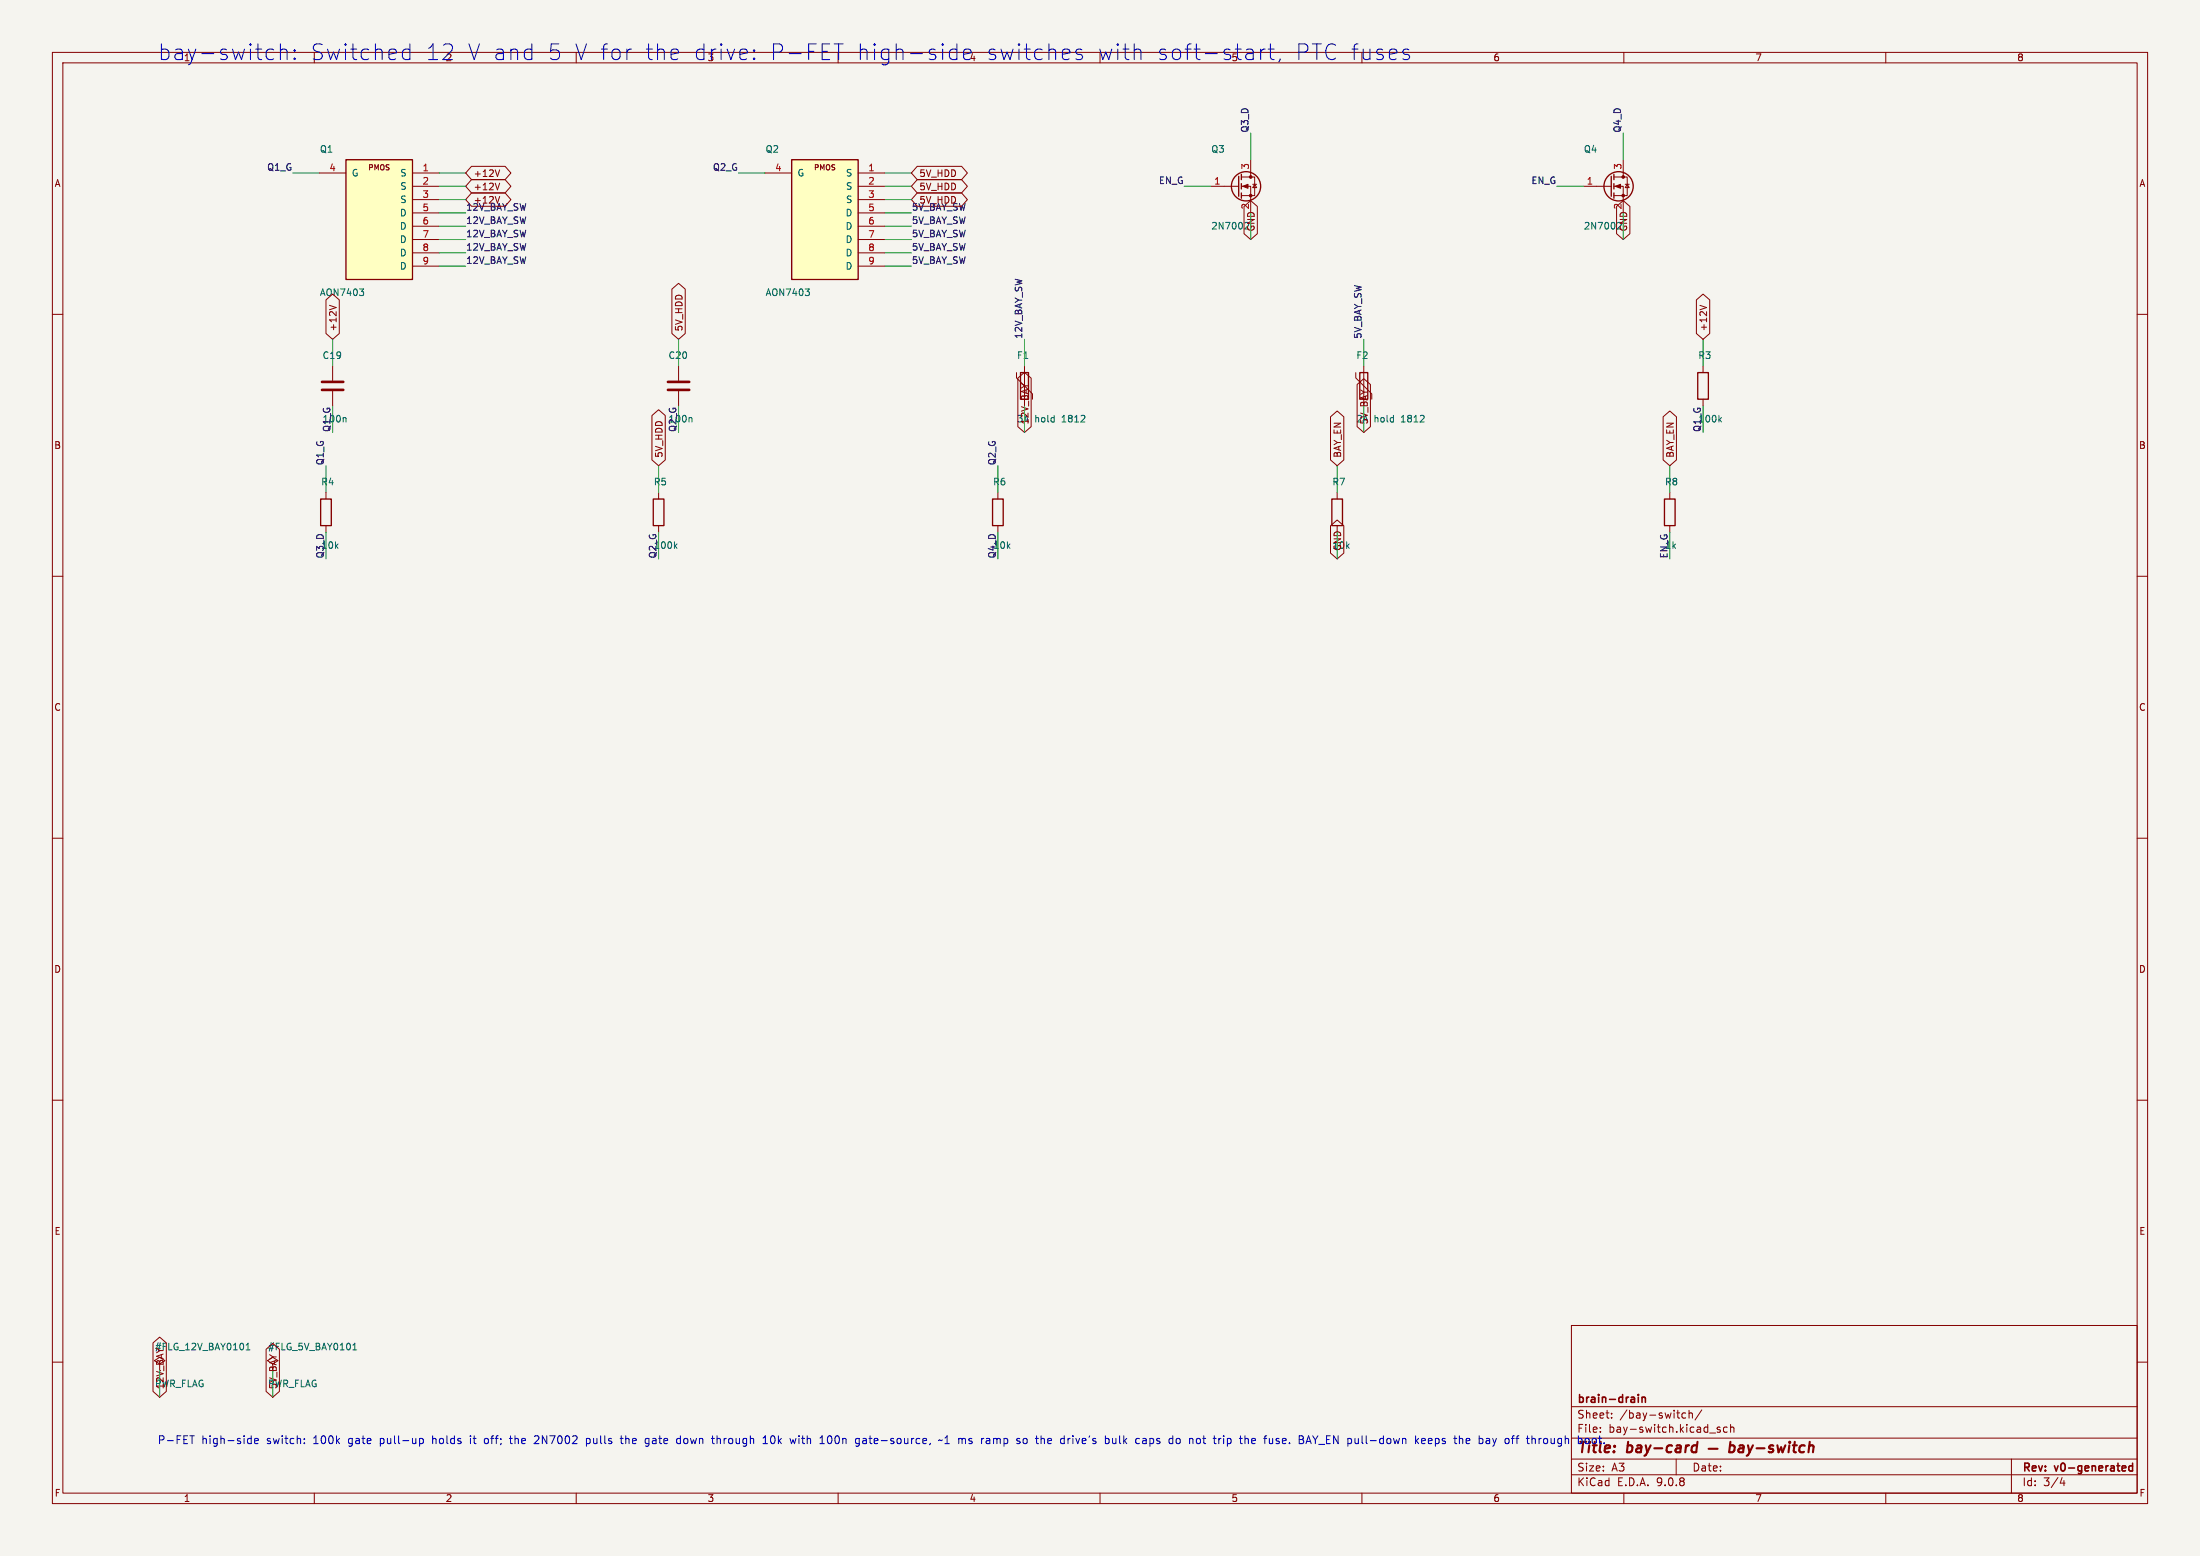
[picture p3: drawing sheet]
<svg xmlns="http://www.w3.org/2000/svg" width="420mm" height="297mm" viewBox="0 0 420 297" stroke-linecap="round" stroke-linejoin="round" font-family="sans-serif">
<path d="M0 0h420v297h-420z" fill="#f5f4ef" stroke="#f5f4ef" stroke-width=".19"/>
<g fill="none" stroke="#840000" stroke-width=".19">
<path d="M10 10h400v277h-400zM12 12h396v273h-396zM160 10v2M310 10v2M360 10v2M10 60h2M63.5 69.9v2.7M63.5 74.7v2.8M129.5 69.9v2.7M129.5 74.7v2.8M258.8 71.1v1l3.1 3.1v1M260.3 69.9v6.3"/>
<path d="M325.1 69.9v1.2M325.1 76.2v1.3M408 60h2M62.2 94v1.3M255.3 94v1.3M318.8 94v1.3M10 110h2M62.2 100.3v1.3M255.3 100.3v1.3M318.8 100.3v1.3M408 110h2M10 160h2"/>
<path d="M408 160h2M10 210h2M408 210h2M300 253h108v32h-108zM10 260h2M30.5 260.3l1-.6-1-.6-1 .6 1 .6v1.3M52.1 260.3l1-.6-1-.6-1 .6 1 .6v1.3M300 278.5h108M300 274.5h108M300 268.5h108M305.5 273.2v.2M305.5 272.5v.1"/>
<path d="M307.7 270.5v.2M307.7 269.8v.1M320 278.5v3M321.8 269.8l-.4-.1-.3 .3 .1 .6h.6M322.4 269.8l.3-.1 .3 .1 .1 .9M322.4 269.2v1.5M324.9 269.1l-1.3 1.9M326.4 273.5h1.1M328.4 272.5l-.4-.1-.2 .2 .1 .2 .5 .2v.3h-.6M329.7 272.5l-.4-.1-.3 .3 .2 .6h.5M330.4 272.5l.2-.1 .3 .1 .1 .9M330.4 271.9v1.5"/>
<path d="M384 278.5v6.5M408 260h2M60 285v2M110 285v2M160 285v2M210 285v2M260 285v2M300 281.5h108M310 285v2M360 285v2M393.7 282l-.4 1.1h.9M394 282.6v1"/>
</g>
<path d="M312.8 266.2v.1M312.8 266.7v1M313.5 266.7v1M313.5 266.8l.2-.1 .3 .1 .1 .9M407.1 279.3v1.5M407.1 279.9l-.4-.1-.3 .3 .1 .6h.6" fill="none" stroke="#840000" stroke-width=".3"/>
<g fill="none" stroke="#840000" stroke-width=".4">
<path d="M323.4 275.9l.6 .1M323.8 277.1l-.6 .1M324.1 275.2l-.3 2M326.2 276.5h1.7M330.3 276h.7l.2 .3-.1 .5a.66 .66 0 0 1-1 .3M330.3 275.2l-.2 2M332.1 276h.7v1.2M332.9 276.3l-.7 .1a.4 .4 0 0 0-.3 .4 .4 .4 0 0 0 .2 .4l.7-.1M333.7 275.9l.3 1.3M334 277.2l-.2 .5-.4 .2M334.6 275.9l-.6 1.3M335.3 276.4h1.6"/>
<path d="M338.5 276a.49 .49 0 0 0-.8 .3l.1 .1 .5 .1 .2 .3-.3 .4-.6-.1M339.3 275.9l.2 1.3 .5-.9 .3 .9 .5-1.3M341.6 275.9l-.2 1.3M341.7 275.2v.2M342.3 275.9h.7M342.6 275.2l-.2 1.7 .1 .2 .4 .1M344.5 276a.66 .66 0 0 0-1 .3v.5l.1 .3h.8M345.4 276.1a.49 .49 0 0 1 .8 .1l-.1 1M345.5 275.2l-.3 2"/>
</g>
<path d="M259.6 71.1h1.5v5.1h-1.5zM324.1 71.1h2v5.1h-2zM61.2 95.3h2v5h-2zM254.3 95.3h2v5h-2zM317.8 95.3h2v5h-2z" fill="none" stroke="#840000" stroke-width=".25"/>
<path d="M61.5 72.9h4M61.5 74.4h4M127.5 72.9h4.1M127.5 74.4h4.1" fill="none" stroke="#840000" stroke-width=".51"/>
<path d="M65.9 79.7l.2 .2v.6M131.9 79.7l.2 .2v.6M328.6 79.7l-.5 .5M328.3 80.1l.3 .4M47 257.7h.7M47 256.8l.4-.4v1.3M67.4 257.7h.7M67.4 256.8l.3-.4v1.3" fill="none" stroke="#006464" stroke-width=".19"/>
<path d="M151.1 30.5h12.7v22.8h-12.7z" fill="#ffffc2"/>
<path d="M151.1 30.5h12.7v22.8h-12.7z" fill="none" stroke="#840000" stroke-width=".25"/>
<path d="M146 33h5.1M163.8 33h5.1M163.8 35.6h5.1M163.8 38.1h5.1M163.8 40.6h5.1M163.8 43.2h5.1M163.8 45.7h5.1M163.8 48.3h5.1M163.8 50.8h5.1" fill="none" stroke="#840000" stroke-width=".19"/>
<path d="M153.7 55.1h.8l-.4 .5M154.3 55.6l.2 .3v.3l-.2 .2" fill="none" stroke="#006464" stroke-width=".19"/>
<path d="M66 30.5h12.7v22.8h-12.7z" fill="#ffffc2"/>
<g fill="none" stroke="#840000" stroke-width=".25">
<path d="M66 30.5h12.7v22.8h-12.7zM236.5 33.7v3.8M237 33.3v1M237 35.1v1M237 36.8v1M307.6 33.7v3.8M308.1 33.3v1M308.1 35.1v1M308.1 36.8v1M194.8 71.1h1.5v5.1h-1.5zM124.7 95.3h2v5h-2zM189.5 95.3h2v5h-2z"/>
<circle cx="237.9" cy="35.6" r="2.79"/>
<circle cx="309" cy="35.6" r="2.79"/>
</g>
<g fill="none" stroke="#840000" stroke-width=".19">
<path d="M61 33h5M78.7 33h5.1M78.7 35.6h5.1M78.7 38.1h5.1M90 31.7h6.4l1.1 1.3-1.1 1.3h-6.4l-1.1-1.3zM90 34.3h6.4l1.1 1.3-1.1 1.2h-6.4l-1.1-1.2zM90 36.8h6.4l1.1 1.3-1.1 1.3h-6.4l-1.1-1.3zM95.4 32.4l-.4 1.3M95.4 35l-.4 1.2M95.4 37.5l-.4 1.3M175.1 31.7h8.5l1.1 1.3-1.1 1.3h-8.5l-1.1-1.3zM175.1 34.3h8.5l1.1 1.3-1.1 1.2h-8.5l-1.1-1.2z"/>
<path d="M175.1 36.8h8.5l1.1 1.3-1.1 1.3h-8.5l-1.1-1.3zM231.1 35.6h5.4M237 33.8h2.5v3.5h-2.5M237 35.6h1.8v5M237.5 39.4l1.3-1.1 1.2 1.1v5.2l-1.2 1.1-1.3-1.1zM238.8 30.5v3.3M239.1 35.2h.8M239.5 35.2l.4 .6h-.8zM302.3 35.6h5.3M308.1 33.8h2.5v3.5h-2.5M308.1 35.6h1.8v5M308.6 39.4l1.3-1.1 1.3 1.1v5.2l-1.3 1.1-1.3-1.1z"/>
<path d="M309.9 30.5v3.3M310.3 35.2h.7M310.6 35.2l.4 .6h-.7zM62.2 57.2l1.3-1.1 1.3 1.1v6.5l-1.3 1.1-1.3-1.1zM62.9 58.3l1.3 .4M78.7 40.6h5.1M78.7 43.2h5.1M78.7 45.7h5.1M78.7 48.3h5.1M78.7 50.8h5.1M128.3 55.2l1.2-1.1 1.3 1.1v8.5l-1.3 1.1-1.2-1.1zM323.8 57.2l1.3-1.1 1.3 1.1v6.5l-1.3 1.1-1.3-1.1z"/>
<path d="M324.5 58.3l1.3 .4M124.5 79.3l1.2-1.1 1.3 1.1v8.5l-1.3 1.1-1.2-1.1zM194.1 71.1v1l3 3.1v1M194.3 72.2l1.3-1.1 1.3 1.1v9.2l-1.3 1.2-1.3-1.2zM195.6 69.9v6.3M254 79.6l1.3-1.2 1.2 1.2v8.2l-1.2 1.1-1.3-1.1zM259.1 73.4l1.2-1.1 1.3 1.1v8l-1.3 1.2-1.2-1.2zM317.5 79.6l1.3-1.2 1.2 1.2v8.2l-1.2 1.1-1.3-1.1zM125.7 94v1.3M190.5 94v1.3M125.7 100.3v1.3M190.5 100.3v1.3"/>
<path d="M254 100.4l1.3-1.1 1.2 1.1v5.2l-1.2 1.1-1.3-1.1zM29.2 256.3l1.3-1.1 1.3 1.1v9.3l-1.3 1.1-1.3-1.1zM50.8 257.5l1.3-1.1 1.2 1.1v8.1l-1.2 1.1-1.3-1.1z"/>
</g>
<path d="M68.6 55.1h.8l-.4 .5M69.2 55.6l.2 .3v.3l-.2 .2M238.3 43l-.7 .7h.8M309.4 43l-.7 .7h.8M128.9 104.2l.3 .5M129.2 103.8l-.4 .5" fill="none" stroke="#006464" stroke-width=".19"/>
<g fill="#840000" stroke="#840000" stroke-width=".19">
<path d="M237.2 35.6l1.1-.4v.7z"/>
<path d="M308.4 35.6l1-.4v.7z"/>
<circle cx="238.8" cy="33.8" r=".25"/>
<circle cx="238.8" cy="37.3" r=".25"/>
<circle cx="309.9" cy="33.8" r=".25"/>
<circle cx="309.9" cy="37.3" r=".25"/>
</g>
<g fill="none" stroke="#009600" stroke-width=".19">
<path d="M55.9 33h5.1M83.8 38.1h5.1M83.8 33h5.1M83.8 35.6h5.1M141 33h5M168.9 38.1h5.1M168.9 33h5.1M168.9 35.6h5.1M226.1 35.6h5M238.8 25.4v5.1M297.2 35.6h5.1M309.9 25.4v5.1"/>
<path d="M83.8 40.6h5.1M83.8 43.2h5.1M83.8 45.7h5.1M83.8 48.3h5.1M83.8 50.8h5.1M168.9 40.6h5.1M168.9 43.2h5.1M168.9 45.7h5.1M168.9 48.3h5.1M168.9 50.8h5.1M238.8 40.6v5.1M309.9 40.6v5.1"/>
<path d="M63.5 64.8v5.1M63.5 77.5v5.1M129.5 64.8v5.1M129.5 77.5v5.1M195.6 64.8v5.1M195.6 77.5v5.1M260.3 64.8v5.1M260.3 77.5v5.1M325.1 64.8v5.1M325.1 77.5v5.1M62.2 88.9v5.1M125.7 88.9v5.1"/>
<path d="M190.5 88.9v5.1M255.3 88.9v5.1M318.8 88.9v5.1M62.2 101.6v5.1M125.7 101.6v5.1M190.5 101.6v5.1M255.3 101.6v5.1M318.8 101.6v5.1M30.5 261.6v5.1M52.1 261.6v5.1"/>
</g>
<g fill="none" stroke="#0000c2" stroke-width=".19">
<path d="M52 9.4l.2 .1M52.2 11.2l-.2 .2M53.5 8.4v3M53.5 9.7a.75 .75 0 0 1 1.3 .1v1.6M56.2 11.1l.2 .1-.2 .2M56.2 11.1l-.1 .1 .1 .2M56.2 9.5v.3M56.2 11.1v.3M56.2 9.5l.2 .2-.2 .1M56.2 9.5l-.1 .2 .1 .1M77.1 9.5l.3-.1 .8 .1M77.1 11.2l.3 .2 .8-.2"/>
<path d="M78.2 8.4v3M120.5 9.4a.77 .77 0 0 0-.8 .5M128.5 9.4l.9 .1 .1 .6-1.4 .3M129.4 11.2l-.9 .2M142.2 9.4l.3 .1 .2 .6-1.5 .3M142.5 11.2l-.3 .2M144 11.1l.1 .1-.1 .2M144 11.1l-.2 .1 .2 .2M144 9.5v.3M144 11.1v.3M144 9.5l.1 .2-.1 .1M144 9.5l-.2 .2 .2 .1"/>
<path d="M159.2 8.4h1.8M160.1 8.4v3M182.7 9.5l-.9-.1-.4 .3-.2 .2v.9l.3 .4 .3 .2 .9-.2M182.7 8.4v3M185.2 9.5l-.8-.1-.3 .1-.1 .3v1.1l.1 .3 .9 .2M185.4 10.1l-1.4 .3M203.2 9.4l.9 .1 .1 .6-1.4 .3M204.1 11.2l-.9 .2M205.4 11.2l.8 .2M206.2 9.4l-.7 .1-.1 .3 .1 .4 .7 .2M216.5 8.4v3M217.7 9.5a.81 .81 0 0 0-1.2 .2"/>
<path d="M238 9.5l.2-.1 .9 .1 .1 .3v1.6M239.2 10.1l-.2 .1h-.8a.59 .59 0 0 0-.4 .6 .59 .59 0 0 0 .4 .6h.8l.2-.2M240.7 9.4v2M241.5 9.4a.77 .77 0 0 0-.8 .5M242.1 9.4h1.1M242.5 8.4v2.5l.2 .3 .5 .2M269 9.5l-.8-.1-.2 .1-.2 .3 .2 .4 1 .3 .1 .3-.1 .4-.3 .2-.9-.2M36.2 274.1h.9M47.5 274.6h.5M48 274.1v1.5M48 275.5l-.5 .1M48.6 275.1l.7-.2-.1-.3h-.4l-.2 .2 .1 .7h.5"/>
<path d="M58.1 275.4v.2M58.1 274.6v.2M80.1 274.6h.4l.3 .2-.1 .7h-.6M80.1 274.6v1.5M89.8 274.1v.1M89.8 274.6v1M92.7 274.6l-.2 .2v.5l.2 .3M97.2 274.6h.6M97.5 274.1v1.2l.3 .3M102.6 274.1l-.6 .1M102.8 274.7l-.8 .9h.9M112 274.6h.4l.3 .2"/>
<path d="M112 274.6v1.5M112.7 275.3l-.3 .3-.4-.1M118.4 274.6h.6M118.6 274.1v1.2l.4 .3M123.5 274.6h.4M123.9 275.5l-.4 .1M123.9 274.6v1.2l-.2 .2-.3 .1M129.5 274.6h.4M129.9 275.5l-.4 .1M129.9 274.1v1.5M136.9 274.1v1.5M137.3 274.6l-.4 .1"/>
<path d="M145.7 275.6h.8M145.7 274.5l.4-.4v1.5M147.3 274.1l-.2 .5 .2 .9M152 274.6l-.3 1M152.5 274.1v.1M158.5 274.1a.8 .8 0 0 0-.6 .7 .8 .8 0 0 0 .6 .8M164.7 274.6h.6M165.4 274.9l-.5 .1a.29 .29 0 0 0-.2 .3 .29 .29 0 0 0 .2 .3l.5-.1M179.9 274.8l-.2 .2-.3-.2-.2 .2M180.4 275.6h.8M180.4 274.5l.4-.4v1.5M189.7 274.6v1"/>
<path d="M189.9 274.6l-.2 .1M195.6 274.6h.4l.1 .2-.1 .6-.4 .2M200.1 275.5l.4 .1M200.5 274.6h-.4M200.7 274.9l-.7 .2M204.8 274.1v.1M204.8 274.6v1M213 275.4l-.4 .2M213 274.6v1M213.7 274.1v1.2l.3 .3M219.5 275.5h.6M219.5 274.6h.6"/>
<path d="M219.5 274.6v1.5M229.6 274.6h.6M230 275.6h.2M234.7 274.6l.3 .2v.5l-.3 .3M239.6 274.6l.1 .3-.7 .2M245.5 274.6h-.5l-.2 .2 .1 .7h.6M245.5 274.9l-.7 .2M251.6 274.1l-.5 .7M251.7 275.7h1.2M271.6 274.6h.4l.1 .3-.7 .2M272 275.5l-.4 .1M272.7 275.1l.7-.2-.1-.3h-.4l-.2 .2v.7h.6"/>
<path d="M274 274.6h.5l.2 .2M274 274.6v1.5M274.7 275.3l-.2 .3-.5-.1M291.4 274.6h.6M291.8 275.6h.2M296.1 274.6l.1 .9h.5M305.2 274.6h.5M305.4 274.1v1.2"/>
</g>
<g font-size="4.2" fill="#0000c2">
<text x="30" y="11.7">bay-switch:</text>
<text x="59" y="11.7">Switched</text>
<text x="80.9" y="11.7">12</text>
<text x="88.7" y="11.7">V and</text>
<text x="103.7" y="11.7">5 V for</text>
<text x="121.9" y="11.7">the</text>
<text x="131" y="11.7">drive:</text>
<text x="145.4" y="11.7">P-FET</text>
<text x="161.9" y="11.7">high-side</text>
<text x="186.4" y="11.7">switches</text>
<text x="207.6" y="11.7">with</text>
<text x="218.7" y="11.7">soft-start,</text>
<text x="245" y="11.7">PTC fuses</text>
</g>
<text font-size="2.8" fill="#0000c2" x="301" y="277.9">Title:</text>
<text font-size="2.8" fill="#840000" x="310.6" y="277.9">bay-card</text>
<g font-size="2.1" fill="#840000">
<text x="301" y="268.2">brain-drain</text>
<text x="301" y="273.7">File:</text>
<text x="301" y="271">Sheet:</text>
<text x="307.1" y="273.7">bay-switch.kicad_sch</text>
<text x="307.1" y="275.7">boot.</text>
<text x="309.2" y="271">/bay-switch/</text>
<text x="301" y="281.1">Size:</text>
<text x="307.6" y="281.1">A3</text>
<text x="323" y="281.1">Date:</text>
<text x="386" y="281.3">Rev:</text>
<text x="392.4" y="281.3">v0-generated</text>
<text x="301" y="283.9">KiCad</text>
<text x="308.7" y="283.9">E.D.A.</text>
<text x="316.3" y="283.9">9.0.8</text>
<text x="386" y="283.9">Id:</text>
<text x="390.1" y="283.9">3/4</text>
</g>
<g font-size="2.1" fill="#0000c2">
<text x="30" y="275.7">P-FET</text>
<text x="38.4" y="275.7">high-side</text>
<text x="51" y="275.7">switch:</text>
<text x="60" y="275.7">100k</text>
<text x="66.8" y="275.7">gate</text>
<text x="72.9" y="275.7">pull-up</text>
<text x="83.1" y="275.7">holds</text>
<text x="90.5" y="275.7">it</text>
<text x="93.3" y="275.7">off;</text>
<text x="98.4" y="275.7">the</text>
<text x="103.2" y="275.7">2N7002</text>
<text x="113.2" y="275.7">pulls</text>
<text x="120" y="275.7">the</text>
<text x="124.8" y="275.7">gate</text>
<text x="131" y="275.7">down</text>
<text x="137.9" y="275.7">through</text>
<text x="147.8" y="275.7">10k</text>
<text x="153.2" y="275.7">with</text>
<text x="159" y="275.7">100n</text>
<text x="165.9" y="275.7">gate-source,</text>
<text x="182.1" y="275.7">~1 ms</text>
<text x="190.4" y="275.7">ramp</text>
<text x="197.3" y="275.7">so</text>
<text x="201.2" y="275.7">the</text>
<text x="206" y="275.7">drive's</text>
<text x="214.7" y="275.7">bulk</text>
<text x="220.7" y="275.7">caps</text>
<text x="227.2" y="275.7">do</text>
<text x="231.2" y="275.7">not</text>
<text x="236.1" y="275.7">trip</text>
<text x="241.2" y="275.7">the</text>
<text x="246" y="275.7">fuse.</text>
<text x="252.8" y="275.7">BAY_EN pull-down</text>
<text x="275.3" y="275.7">keeps</text>
<text x="282.9" y="275.7">the</text>
<text x="287.7" y="275.7">bay</text>
<text x="292.9" y="275.7">off</text>
<text x="297.3" y="275.7">through</text>
</g>
<g font-size="1.8" fill="#0000c2">
<text x="35" y="11.9">1</text>
<text x="85" y="11.9">2</text>
<text x="185" y="11.9">4</text>
<text x="235" y="11.9">5</text>
</g>
<g font-size="1.8" fill="#840000">
<text x="135" y="11.9">3</text>
<text x="285" y="11.9">6</text>
<text x="335" y="11.9">7</text>
<text x="385" y="11.9">8</text>
<text x="10.3" y="35.9">A</text>
<text x="90.3" y="34">+12V</text>
<text x="175.4" y="34">5V_HDD</text>
<text x="408.3" y="35.9">A</text>
<text x="90.3" y="36.5">+12V</text>
<text x="175.4" y="36.5">5V_HDD</text>
<text x="238.5" y="40.1" transform="rotate(-90 238.5 40.1)">2</text>
<text x="309.6" y="40.1" transform="rotate(-90 309.6 40.1)">2</text>
<text x="239.7" y="44.3" transform="rotate(-90 239.7 44.3)">GND</text>
<text x="310.8" y="44.3" transform="rotate(-90 310.8 44.3)">GND</text>
<text x="64.5" y="63.3" transform="rotate(-90 64.5 63.3)">+12V</text>
<text x="130.5" y="63.3" transform="rotate(-90 130.5 63.3)">5V_HDD</text>
<text x="326.1" y="63.3" transform="rotate(-90 326.1 63.3)">+12V</text>
<text x="194.1" y="80.8">3A</text>
<text x="196.5" y="81.1" transform="rotate(-90 196.5 81.1)">12V_BAY</text>
<text x="258.8" y="80.8">2A</text>
<text x="261.3" y="81.1" transform="rotate(-90 261.3 81.1)">5V_BAY</text>
<text x="10.3" y="85.9">B</text>
<text x="126.7" y="87.5" transform="rotate(-90 126.7 87.5)">5V_HDD</text>
<text x="256.2" y="87.5" transform="rotate(-90 256.2 87.5)">BAY_EN</text>
<text x="319.7" y="87.5" transform="rotate(-90 319.7 87.5)">BAY_EN</text>
<text x="408.2" y="85.9">B</text>
<text x="254.3" y="105">10k</text>
<text x="256.2" y="105.3" transform="rotate(-90 256.2 105.3)">GND</text>
<text x="10.3" y="135.9">C</text>
<text x="408.2" y="135.9">C</text>
<text x="10.3" y="185.9">D</text>
<text x="408.2" y="185.9">D</text>
<text x="10.3" y="235.9">E</text>
<text x="408.3" y="235.9">E</text>
<text x="31.4" y="265.3" transform="rotate(-90 31.4 265.3)">12V_BAY</text>
<text x="53" y="265.3" transform="rotate(-90 53 265.3)">5V_BAY</text>
<text x="10.3" y="285.9">F</text>
<text x="35" y="286.9">1</text>
<text x="85" y="286.9">2</text>
<text x="135" y="286.9">3</text>
<text x="185" y="286.9">4</text>
<text x="235" y="286.9">5</text>
<text x="285" y="286.9">6</text>
<text x="335" y="286.9">7</text>
<text x="385" y="286.9">8</text>
<text x="408.3" y="285.9">F</text>
</g>
<g font-size="1.8" fill="#006464">
<text x="61" y="29.3">Q1</text>
<text x="146.1" y="29.3">Q2</text>
<text x="231.1" y="29.3">Q3</text>
<text x="302.3" y="29.3">Q4</text>
<text x="67.1" y="33.9">G</text>
<text x="76.3" y="33.9">S</text>
<text x="152.1" y="33.9">G</text>
<text x="161.4" y="33.9">S</text>
<text x="76.3" y="41.5">D</text>
<text x="76.3" y="36.4">S</text>
<text x="76.3" y="39">S</text>
<text x="161.3" y="41.5">D</text>
<text x="161.4" y="36.4">S</text>
<text x="161.4" y="39">S</text>
<text x="76.3" y="44">D</text>
<text x="76.3" y="46.6">D</text>
<text x="161.3" y="44">D</text>
<text x="161.3" y="46.6">D</text>
<text x="231.1" y="44">2N7002</text>
<text x="302.3" y="44">2N7002</text>
<text x="76.3" y="49.1">D</text>
<text x="76.3" y="51.7">D</text>
<text x="161.3" y="49.1">D</text>
<text x="161.3" y="51.7">D</text>
<text x="61" y="56.7">AON7403</text>
<text x="146.1" y="56.7">AON7403</text>
<text x="61.5" y="68.7">C19</text>
<text x="127.5" y="68.7">C20</text>
<text x="194.1" y="68.7">F1</text>
<text x="258.8" y="68.7">F2</text>
<text x="324.1" y="68.7">R3</text>
<text x="197.5" y="80.8">hold</text>
<text x="202.8" y="80.8">1812</text>
<text x="262.3" y="80.8">hold</text>
<text x="267.6" y="80.8">1812</text>
<text x="61.2" y="92.8">R4</text>
<text x="124.7" y="92.8">R5</text>
<text x="189.5" y="92.8">R6</text>
<text x="254.3" y="92.8">R7</text>
<text x="317.8" y="92.8">R8</text>
<text x="29.5" y="257.9">#FLG_12V_BAY0101</text>
<text x="51.1" y="257.9">#FLG_5V_BAY0101</text>
<text x="29.5" y="265">PWR_FLAG</text>
<text x="51.1" y="265">PWR_FLAG</text>
</g>
<g font-size="1.8" fill="#0f0f0f">
<text x="238.4" y="25.4" transform="rotate(-90 238.4 25.4)">Q3_D</text>
<text x="309.5" y="25.4" transform="rotate(-90 309.5 25.4)">Q4_D</text>
<text x="50.9" y="32.7">Q1_G</text>
<text x="136" y="32.7">Q2_G</text>
<text x="221.1" y="35.2">EN_G</text>
<text x="292.3" y="35.2">EN_G</text>
<text x="88.9" y="40.3">12V_BAY_SW</text>
<text x="90.3" y="39.1">+12V</text>
<text x="174" y="40.3">5V_BAY_SW</text>
<text x="175.4" y="39.1">5V_HDD</text>
<text x="88.9" y="47.9">12V_BAY_SW</text>
<text x="88.9" y="45.4">12V_BAY_SW</text>
<text x="88.9" y="42.8">12V_BAY_SW</text>
<text x="174" y="42.8">5V_BAY_SW</text>
<text x="174" y="45.4">5V_BAY_SW</text>
<text x="174" y="47.9">5V_BAY_SW</text>
<text x="88.9" y="50.5">12V_BAY_SW</text>
<text x="174" y="50.5">5V_BAY_SW</text>
<text x="195.2" y="64.8" transform="rotate(-90 195.2 64.8)">12V_BAY_SW</text>
<text x="260" y="64.8" transform="rotate(-90 260 64.8)">5V_BAY_SW</text>
<text x="61.5" y="80.8">100n</text>
<text x="63.2" y="82.5" transform="rotate(-90 63.2 82.5)">Q1_G</text>
<text x="127.5" y="80.8">100n</text>
<text x="129.2" y="82.5" transform="rotate(-90 129.2 82.5)">Q2_G</text>
<text x="324.1" y="80.8">100k</text>
<text x="324.8" y="82.5" transform="rotate(-90 324.8 82.5)">Q1_G</text>
<text x="61.9" y="88.9" transform="rotate(-90 61.9 88.9)">Q1_G</text>
<text x="190.2" y="88.9" transform="rotate(-90 190.2 88.9)">Q2_G</text>
<text x="61.2" y="105">10k</text>
<text x="61.9" y="106.7" transform="rotate(-90 61.9 106.7)">Q3_D</text>
<text x="124.7" y="105">100k</text>
<text x="125.4" y="106.7" transform="rotate(-90 125.4 106.7)">Q2_G</text>
<text x="189.5" y="105">10k</text>
<text x="190.2" y="106.7" transform="rotate(-90 190.2 106.7)">Q4_D</text>
<text x="317.8" y="105">1k</text>
<text x="318.4" y="106.7" transform="rotate(-90 318.4 106.7)">EN_G</text>
</g>
<g font-size="1.8" fill="#a90000">
<text x="62.8" y="32.8">4</text>
<text x="80.6" y="32.8">1</text>
<text x="80.6" y="35.3">2</text>
<text x="147.9" y="32.8">4</text>
<text x="165.7" y="32.8">1</text>
<text x="165.7" y="35.3">2</text>
<text x="231.7" y="35.3">1</text>
<text x="238.5" y="32.5" transform="rotate(-90 238.5 32.5)">3</text>
<text x="302.8" y="35.3">1</text>
<text x="309.6" y="32.5" transform="rotate(-90 309.6 32.5)">3</text>
<text x="80.6" y="37.8">3</text>
<text x="80.6" y="40.4">5</text>
<text x="165.7" y="37.8">3</text>
<text x="165.7" y="40.4">5</text>
<text x="80.6" y="42.9">6</text>
<text x="80.6" y="45.5">7</text>
<text x="165.7" y="42.9">6</text>
<text x="165.7" y="45.5">7</text>
<text x="80.6" y="48">8</text>
<text x="80.6" y="50.5">9</text>
<text x="165.7" y="48">8</text>
<text x="165.7" y="50.5">9</text>
</g>
<g font-size="1.4" fill="#840000">
<text x="70.2" y="32.7">PMOS</text>
<text x="155.3" y="32.7">PMOS</text>
</g>
</svg>
